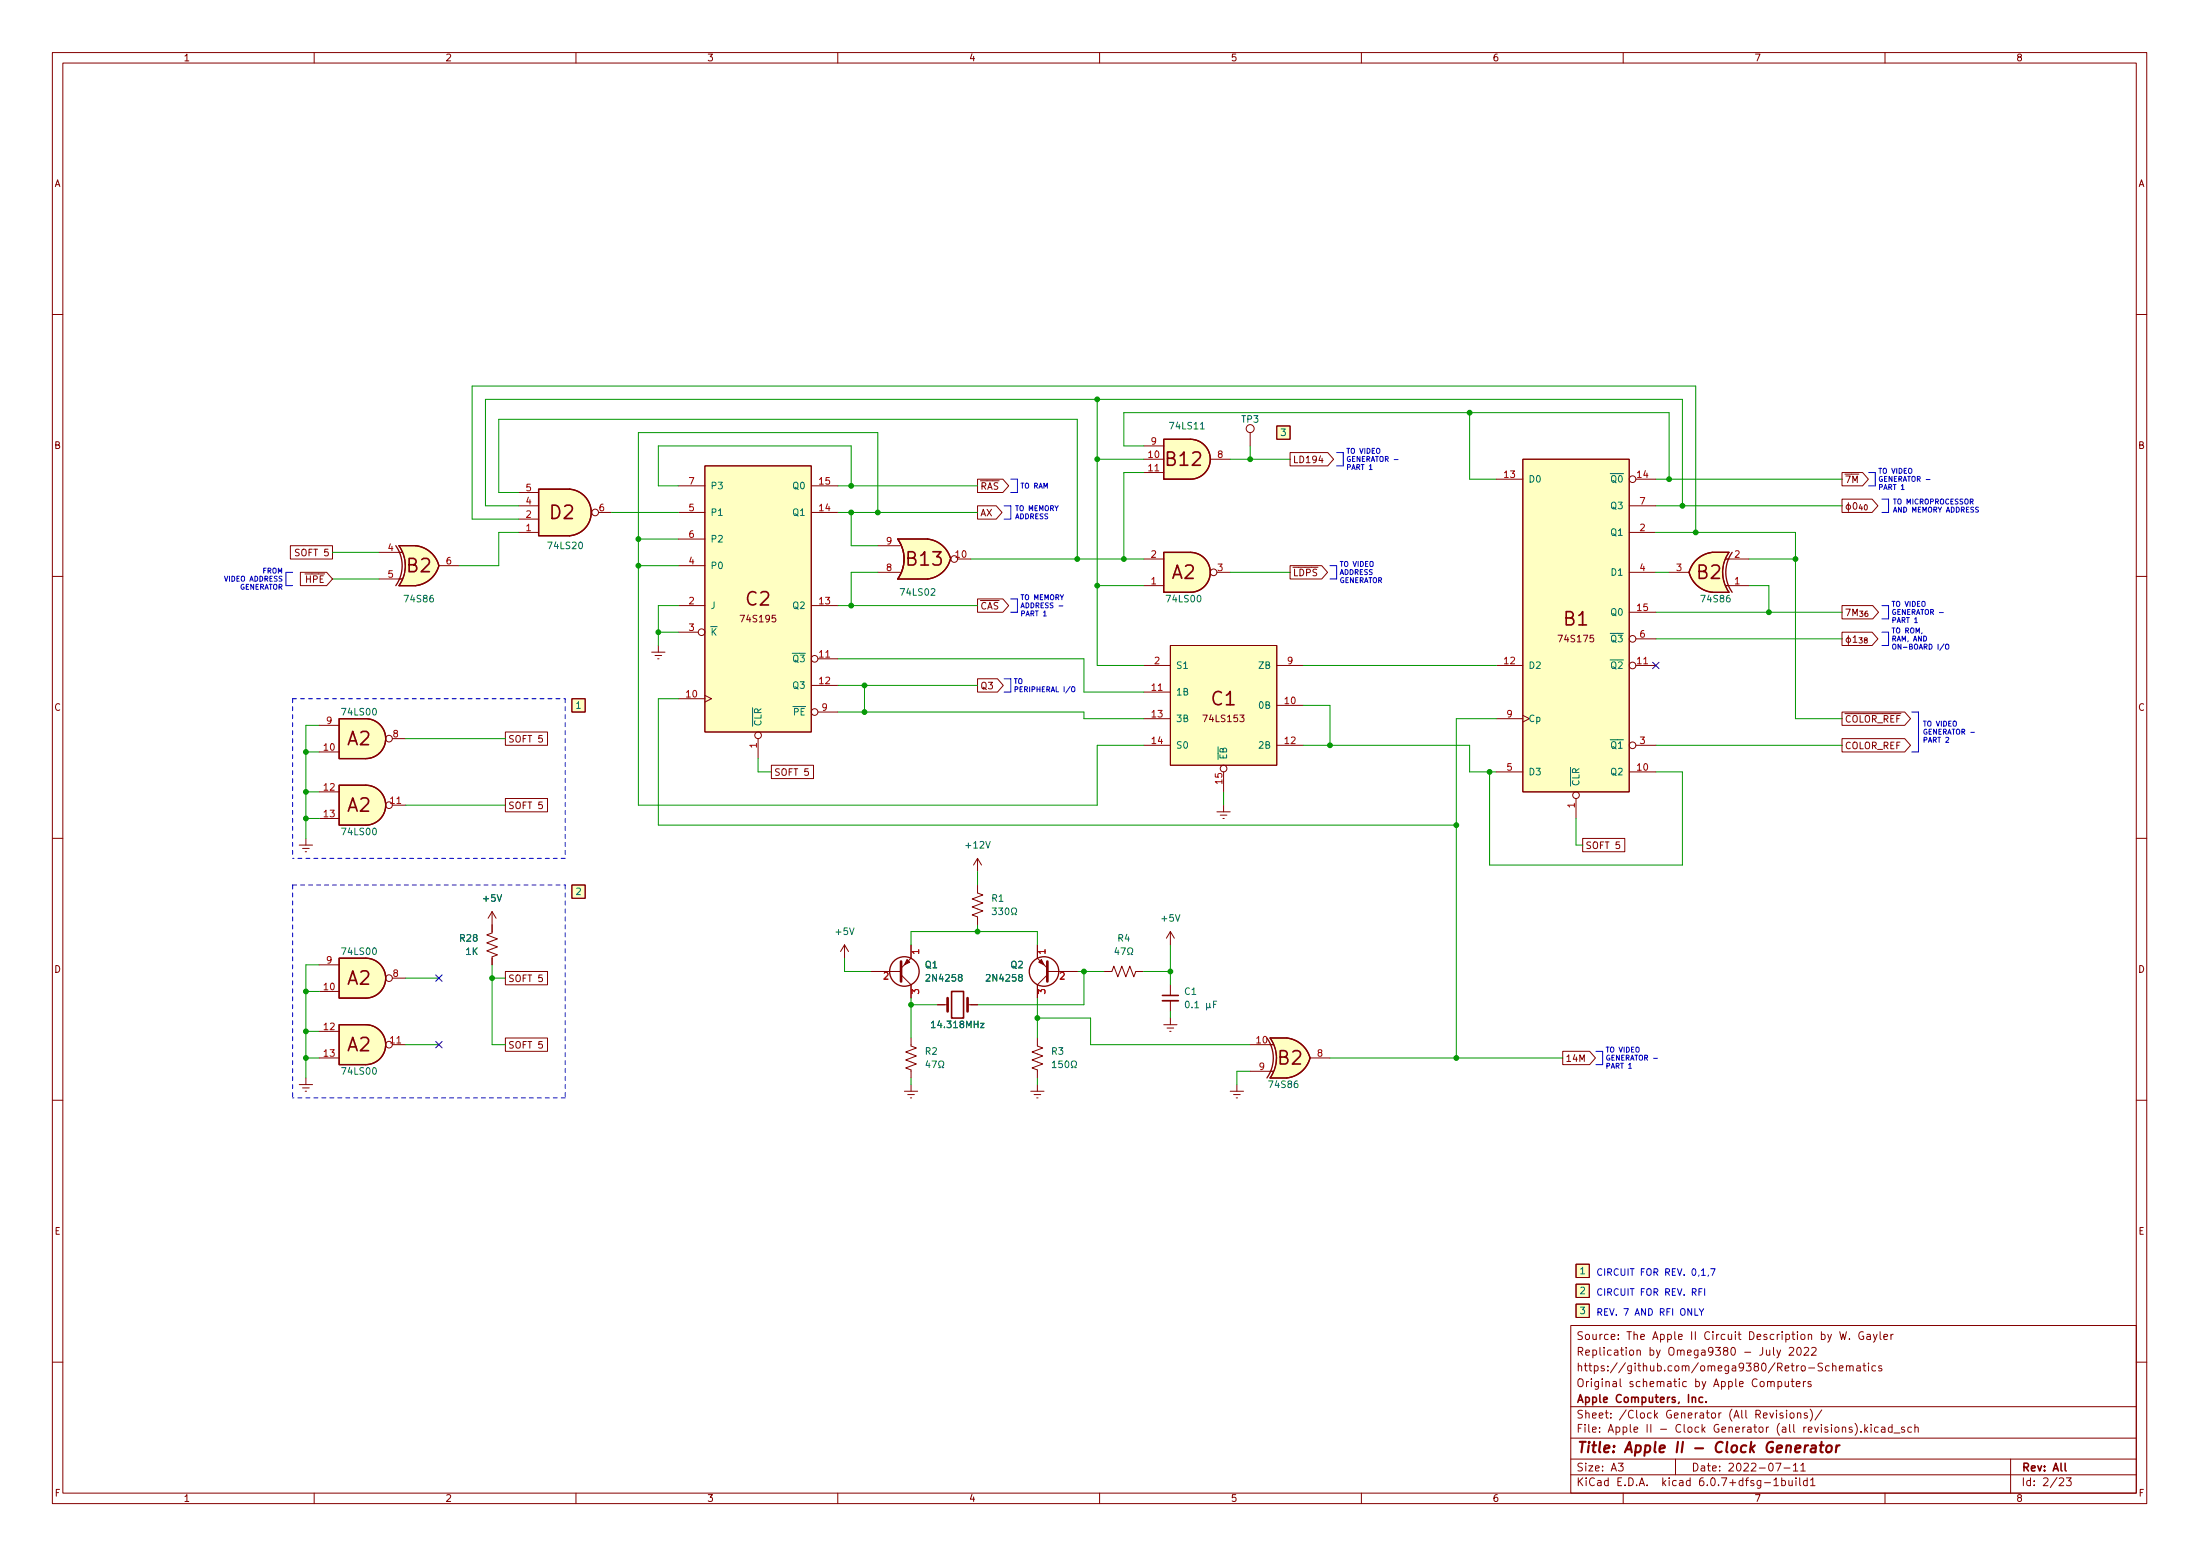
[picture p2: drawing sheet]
<svg xmlns="http://www.w3.org/2000/svg" width="420mm" height="297mm" viewBox="0 0 420 297" stroke-linecap="round" stroke-linejoin="round" font-family="sans-serif">
<g fill="none" stroke="#840000" stroke-width=".19">
<path d="M10 10h400v277h-400zM12 12h396v273h-396zM60 10v2M110 10v2M160 10v2M210 10v2M260 10v2M310 10v2M360 10v2M10 60h2M408 60h2M99.1 96.6h3.8"/>
<path d="M99.1 99.1h3.8M99.1 94h3.8M114.3 97.8h2.5M129.5 97.8h5.1M129.5 92.7h5.1M134.6 88.9h20.3v50.8h-20.3zM154.9 97.8h5.1M154.9 92.7h5.1M186.7 91.5h4.8l1.1 1.2-1.1 1.3h-4.8zM186.7 96.6h3.6l1.1 1.2-1.1 1.3h-3.6zM218.4 87.7h3.8M218.4 90.2h3.8"/>
<path d="M218.4 85.1h3.8M231.1 87.7h3.8M238.8 82.6v2.5M243.8 81.3h2.6v2.6h-2.6zM246.4 86.4h7.2l1.1 1.3-1.1 1.2h-7.2zM252.2 87l-.3 .9h.8M285.7 91.5h5.1M290.8 87.7h20.3v63.5h-20.3zM311.1 96.6h5.1M312.4 91.5h3.8M351.8 95.3h5.7l1.1 1.3-1.1 1.2h-5.7zM351.8 90.2h3.9l1.1 1.3-1.1 1.2h-3.9z"/>
<path d="M353 96v1.6M354 96.1l.2-.1a.68 .68 0 0 1 .5 .6 .68 .68 0 0 1-.5 .6l-.3-.5zM355.3 96.3l-.2 .7h.6M355.6 96.7v.7M356.2 96.4l.1-.1a.54 .54 0 0 1 .3 .6 .54 .54 0 0 1-.3 .5 .68 .68 0 0 1-.1-1zM10 110h2M55.5 104.2h8v2.5h-8zM57.4 109.3h5l1.1 1.2-1.1 1.3h-5zM72.4 110.5h4.4M72.4 105.4h4.4M79.4 104.2h-3.2a6.6 6.6 0 0 1 0 7.6h3.2M83.8 108h3.8"/>
<path d="M99.1 101.6h3.8M129.5 115.6h5.1M129.5 108h5.1M129.5 102.9h5.1M154.9 115.6h5.1M167.6 109.3h4.4M167.6 104.2h4.4M177.2 102.9h-5.8a6.7 6.7 0 0 1 0 7.6h5.8M182.9 106.7h2.5M186.7 114.3h4.8l1.1 1.3-1.1 1.3h-4.8zM218.4 111.8h3.8M218.4 106.7h3.8"/>
<path d="M232.4 109.3h2.5M246.4 108h6l1.1 1.3-1.1 1.2h-6zM311.1 109.3h5.1M311.1 116.9h5.1M311.1 101.6h5.1M318.8 109.3h3.8M327 105.4h3.2a6.7 6.7 0 0 0 0 7.7h-3.2M329.6 111.8h4.4M329.6 106.7h4.4M351.8 115.6h5.9l1.1 1.3-1.1 1.2h-5.9zM352.5 116.3h.9l-.6 1.2M353.9 117.5v-1.2l.4 .9 .4-.9v1.2"/>
<path d="M355.1 116.7h.7l-.4 .4h.3v.5l-.1 .1-.5-.1M356.6 116.7h-.2l-.2 .2v.6l.2 .2 .3-.1-.1-.5h-.2l-.2 .1M408 110h2M61 138.5h3.8M96.5 139.7h8.1v2.6h-8.1zM109.2 133.4h2.6v2.5h-2.6zM124.5 124.5h2.5M125.1 125.1h1.3M125.6 125.8h.3M125.7 123.2v1.3M129.5 133.4h5.1M129.5 120.7h3.8"/>
<path d="M134.6 132.8l1.3 .6-1.3 .6M154.9 130.8h5.1M156.2 125.8h3.8M156.2 135.9h3.8M186.7 129.6h3.8l1.1 1.2-1.1 1.3h-3.8zM218.4 127h5.1M218.4 137.2h5.1M218.4 132.1h5.1M223.5 123.2h20.3v22.9h-20.3zM243.8 127h5.1M243.8 134.7h5.1M285.7 127h5.1"/>
<path d="M285.7 137.2h5.1M290.8 136.6l1.3 .6-1.3 .6M312.4 127h3.8M312.4 122h3.8M351.8 120.7h5.7l1.1 1.3-1.1 1.2h-5.7zM351.8 135.9h12l1.1 1.3-1.1 1.3h-12zM353 121.4v1.6M353.9 121.7l.4-.3v1.2M353.9 122.6h.7M355 121.7h.7l-.4 .4 .3 .1v.5l-.1 .1-.5-.1M356.2 122.2l-.2-.2 .1-.2h.4l.1 .3-.6 .3 .2 .4 .4-.2-.2-.4M61 151.2h3.8"/>
<path d="M61 156.2h3.8M61 143.5h3.8M74.9 153.7h2.6M74.9 141h2.6M96.5 152.4h8.1v2.6h-8.1zM144.8 141v3.8M147.3 146.1h8.1v2.5h-8.1zM218.4 142.3h5.1M232.4 155h2.5M233 155.6h1.3M233.6 156.2h.2M233.7 147.4v3.8"/>
<path d="M233.7 153.7v1.3M243.8 142.3h5.1M285.7 147.4h5.1M301 152.4v3.8M311.1 147.4h5.1M312.4 142.3h3.8M351.8 141h12l1.1 1.3-1.1 1.2h-12zM10 160h2M57.1 161.3h2.6M57.8 162h1.3M58.3 162.6h.2M58.4 160.1v1.2"/>
<path d="M94 174v4.1l-1 .4 2 .7-2 .8 2 .8-2 .7 2 .8-1 .4v1.5M94 174l-.8 1.3M94 174l.7 1.3M109.2 168.9h2.6v2.6h-2.6zM186.7 168.9v1.6l1 .4-2 .7 2 .8-2 .7 2 .8-2 .8 1 .3v1.6M186.7 163.9v2.5M186.7 163.9l-.8 1.2M186.7 163.9l.8 1.2M223.5 177.8l-.7 1.3M223.5 177.8v2.6M223.5 177.8l.8 1.3M302.3 160.1h8v2.5h-8z"/>
<path d="M408 160h2M61 189.3h3.8M61 184.2h3.8M61 196.9h3.8M74.9 199.4h2.6M74.9 186.7h2.6M96.5 185.5h8.1v2.5h-8.1zM96.5 198.2h8.1v2.5h-8.1zM161.3 180.4l-.8 1.2M161.3 180.4v2.5M161.3 180.4l.8 1.2M166.4 185.5h5.7"/>
<path d="M172.1 186.1l1.9 1.9v2.5M174 198.2v1.5l1 .4-2 .7 2 .8-2 .7 2 .8-2 .8 1 .4v1.5M174 180.4v2.5l-1.9 1.9M179.1 191.8h1.9M184.8 191.8h1.9M198.1 180.4v2.5l1.9 1.9M198.1 198.2v1.5l1 .4-2 .7 2 .8-2 .7 2 .8-2 .8 1 .4v1.5M200 186.1l-1.9 1.9v2.5M200 185.5h5.7M210.8 185.5h1.5l.4-1.1 .8 2.1 .7-2.1 .8 2.1 .8-2.1 .7 2.1 .4-1h1.5M222.2 195.6h2.6M222.9 196.3h1.3"/>
<path d="M223.4 196.9h.2M223.5 188v2M223.5 191v2.1M223.5 194.3v1.3M238.8 199.4h4.4M245.7 198.2h-3.1a6.7 6.7 0 0 1 0 7.6h3.1M10 210h2M57.1 207h2.6M57.8 207.7h1.3M58.3 208.3h.2M58.4 205.8v1.2M61 202h3.8"/>
<path d="M172.7 208.3h2.6M173.4 209h1.2M173.9 209.6h.2M174 207v1.3M196.8 208.3h2.6M197.5 209h1.3M198 209.6h.2M198.1 207v1.3M234.9 208.3h2.6M235.6 209h1.3M236.1 209.6h.2M236.2 207v1.3"/>
<path d="M238.8 204.5h4.4M250.2 202h3.8M298.4 200.7h5.2l1.1 1.3-1.1 1.2h-5.2zM408 210h2M300 253h108v32h-108zM301 245.1h2.5v2.6h-2.5zM301 241.3h2.5v2.6h-2.5zM301 249h2.5v2.5h-2.5zM337.4 257.7v.9l.4 .1 .2-.1M338 257.7v1M338.7 257.2v1.3l.2 .2M339.4 257.7l.3 1"/>
<path d="M340.1 257.7l-.5 1.4-.2 .1M341.7 257.4l.6-.2 .2 .2 .1 .2-1 1.1h1M343.3 257.4l.2-.2a.8 .8 0 0 1 .5 .8 .8 .8 0 0 1-.5 .7l-.2-.1-.2-.5zM344.6 257.4l.5-.2 .3 .2v.2l-.9 1.1h.9M346 257.4l.6-.2 .2 .2v.2l-.9 1.1h.9M351.4 254.2l.3 1.5 .3-1.1 .3 1.1 .3-1.5M353.2 255.6v.1M355.9 254.3a.7 .7 0 0 0-.9 .7 .7 .7 0 0 0 .9 .6v-.5h-.3M356.6 254.8h.5l.1 .9M357.2 255.1h-.5a.29 .29 0 0 0-.2 .3 .29 .29 0 0 0 .2 .3l.5-.1M357.8 254.7l.3 1M358.5 254.7l-.5 1.4-.2 .1"/>
<path d="M359.1 254.2v1.3l.2 .2M359.8 255.2l.7-.1-.1-.3-.4-.1-.2 .2 .1 .7h.5M361.1 254.7v1M361.6 254.7l-.3 .1-.2 .2M10 260h2M300 278.5h108M300 274.5h108M300 268.5h108M309.1 279.3h.9l-.5 .6 .4 .1v.7l-.2 .1-.6-.1M320 278.5v3M338 269.7l.4 1 .3-1M338.2 263.9l.2-.2 .4 .1 .1 .9"/>
<path d="M339.1 279.3h1l-.6 1.5M339.3 269.2v.2M339.3 269.7v1M339.6 263.8l.4-.1 .3 .3-.2 .6h-.5M339.6 263.7v1.5M340.5 269.8l-.4-.1-.2 .2 .1 .2 .5 .2v.3h-.6M340.9 263.7l.1 .9 .4 .1 .2-.1M341.2 269.2v.2M341.2 269.7v1M341.6 263.7v1M342 269.8l.4-.1 .2 .3v.4l-.2 .3-.4-.1-.1-.2zM342.1 263.7h.5"/>
<path d="M342.3 263.2v1.3l.3 .2M342.5 279.7l.4-.4v1.5M343.1 264.2l.7-.1-.1-.3-.4-.1-.2 .2v.7h.6M343.3 269.9l.2-.2 .3 .1 .1 .9M343.3 269.7v1M343.9 279.7l.5-.4v1.5M344.4 263.7v1M344.9 263.7l-.3 .1-.2 .2M345.1 269.8l-.3-.1-.2 .2v.2l.5 .2v.3h-.5M345.7 269a1.73 1.73 0 0 1 0 2.3M345.9 263.8l-.4-.1-.2 .2 .1 .2 .5 .2v.3h-.6M347.9 269.1l-1.3 2"/>
<path d="M348.1 260.3l-.6-.1-.2 .2v.4l.6 .3 .2 .3-.3 .3-.6-.1M349.4 260.8l-.5-.1-.3 .3 .2 .6h.6M350 260.9l.2-.2 .4 .1v.9M350 260.2v1.5M351.3 261.2l.7-.1-.1-.3-.4-.1-.2 .2 .1 .7h.5M352.6 260.9l.3-.2 .3 .1 .1 .9M352.6 260.7v1M353.3 260.9l.2-.2 .3 .1 .1 .9M353.7 272.5l-.3-.1-.3 .2 .1 .2 .5 .2v.3h-.6M354.3 271.7a1.72 1.72 0 0 1 0 2.3M354.6 260.8h.6l.1 .9M355.3 261.1h-.5a.29 .29 0 0 0-.2 .3 .29 .29 0 0 0 .2 .3l.5-.1"/>
<path d="M355.4 273.3v.1M355.8 260.7h.6M356 260.2v1.3l.4 .2M356.1 271.9v1.5M356.3 272.8l.4 .6M356.7 272.4l-.6 .6M356.8 260.2v.2M356.8 260.7v1M357.4 271.9v.2M357.4 272.4v1M358.2 260.8l-.4-.1-.3 .3 .1 .6h.6M358.7 272.5l-.4-.1-.3 .3 .1 .6h.6"/>
<path d="M359.4 272.5h.5l.1 .9M359.4 260.8l-.4-.1-.2 .2 .1 .2 .5 .2v.3h-.6M360 272.8h-.5a.29 .29 0 0 0-.2 .3 .29 .29 0 0 0 .2 .3l.5-.1M361.4 272.5l-.5-.1-.3 .3 .2 .6h.6M361.4 271.9v1.5M361.7 273.6h1.2M363.7 272.5l-.3-.1-.3 .2 .1 .2 .5 .2v.3h-.6M365.1 272.5l-.5-.1-.2 .3 .1 .6h.6M365.7 272.6l.2-.2 .4 .1 .1 .9M365.7 271.9v1.5M384 278.5v6.5M408 260h2"/>
<path d="M60 285v2M110 285v2M160 285v2M210 285v2M260 285v2M300 281.5h108M310 285v2M337 283h1.1M338.8 282.5l.4-.4v1.5M338.8 283.6h.8M340.3 282.7l.4-.1 .3 .3-.1 .6h-.6M340.3 282.1v1.5"/>
<path d="M340.7 280.2h1.2M341.6 282.6l.1 .9 .4 .1 .2-.1M342.3 282.6v1M342.5 280.8h.9M343 282.1v.2M343 282.6v1M343.7 282.1v1.3l.2 .2M343.9 280.8h.9M345.1 282.7l-.4-.1-.3 .3 .2 .6h.5M345.1 282.1v1.5M345.8 282.5l.4-.4v1.5M345.8 283.6h.8"/>
<path d="M360 285v2M393.3 282.3l.5-.2 .3 .2v.2l-.9 1.1h.9M394.6 282.1h1l-.5 .6 .4 .1v.7l-.2 .1-.7-.1"/>
<circle cx="113.7" cy="97.8" r=".63"/>
<circle cx="238.8" cy="81.8" r=".76"/>
<circle cx="311.8" cy="91.5" r=".63"/>
<circle cx="353" cy="96.8" r=".44"/>
<circle cx="182.2" cy="106.7" r=".63"/>
<circle cx="231.8" cy="109.3" r=".63"/>
<circle cx="134" cy="120.7" r=".63"/>
<circle cx="155.6" cy="125.8" r=".63"/>
<circle cx="155.6" cy="135.9" r=".63"/>
<circle cx="311.8" cy="122" r=".63"/>
<circle cx="311.8" cy="127" r=".63"/>
<circle cx="353" cy="122.2" r=".44"/>
<circle cx="74.3" cy="153.7" r=".63"/>
<circle cx="74.3" cy="141" r=".63"/>
<circle cx="144.8" cy="140.4" r=".63"/>
<circle cx="233.7" cy="146.7" r=".63"/>
<circle cx="301" cy="151.8" r=".63"/>
<circle cx="311.8" cy="142.3" r=".63"/>
<circle cx="74.3" cy="199.4" r=".63"/>
<circle cx="74.3" cy="186.7" r=".63"/>
</g>
<path d="M181.7 189.3h2.3v5h-2.3zM222 190h3M323.2 266.9l.2-.2 .4 .1v.9M325.2 266.8l-.4-.1-.3 .3 .1 .6h.6M325.8 267.6v.1M394.4 279.3v1.3l.2 .2" fill="none" stroke="#840000" stroke-width=".3"/>
<path d="M344.8 275.9l-.2 1.3M345.3 275.9l-.4 .1-.2 .3M346 276h.7v1.2M346.8 276.4l-.7 .1a.4 .4 0 0 0-.3 .3 .4 .4 0 0 0 .2 .4l.7-.1M347.5 275.9h.8M347.9 275.2l-.2 1.8v.1l.4 .1M348.9 276.1a.52 .52 0 0 1 .6-.2 .52 .52 0 0 1 .4 .4l-.1 .6a.55 .55 0 0 1-.5 .4 .55 .55 0 0 1-.6-.4zM350.8 275.9l-.2 1.3M351.3 275.9l-.4 .1-.2 .3" fill="none" stroke="#840000" stroke-width=".4"/>
<g fill="#ffffc2" stroke="#ffffc2" stroke-width=".19">
<path d="M222.2 105.4h5.1v7.7h-5.1z"/>
<path d="M227.3 105.4a3.8 3.8 0 0 1 3.8 3.9 3.8 3.8 0 0 1-3.8 3.8z"/>
<path d="M245.8 198.2a5.2 5.2 0 0 1 4.4 3.8l-5 1.3z"/>
<path d="M242.6 198.2h3.1z"/>
<path d="M242.6 205.8h3.1z"/>
<path d="M242.6 198.2h3.1v7.6h-3.1a6.6 6.6 0 0 0 0-7.6z"/>
<path d="M245.2 200.7l5 1.3a5.1 5.1 0 0 1-4.4 3.8z"/>
<path d="M64.8 149.9h5v7.6h-5z"/>
<path d="M69.9 149.9a3.8 3.8 0 0 1 3.8 3.8 3.8 3.8 0 0 1-3.8 3.8z"/>
<path d="M290.8 87.7h20.3v63.5h-20.3z"/>
<path d="M323.8 107a5.2 5.2 0 0 1 3.2-1.6l.6 5.2-5-1.3 .4-1.2z"/>
<path d="M327 105.4h3.2z"/>
<path d="M327 113.1h3.2z"/>
<path d="M327 105.4h3.2a6.7 6.7 0 0 0 0 7.7h-3.2z"/>
<path d="M322.6 109.3l5-1.3-.6 5.1a5.1 5.1 0 0 1-4.4-3.8z"/>
<path d="M102.9 93.4h5.9v8.9h-5.9z"/>
<path d="M108.8 93.4a4.5 4.5 0 0 1 4.1 4.4 4.5 4.5 0 0 1-4.1 4.5l-.3-4.5z"/>
<path d="M109.2 133.4h2.6v2.5h-2.6z"/>
<path d="M222.2 83.9h5.1v7.6h-5.1z"/>
<path d="M227.3 83.9a3.8 3.8 0 0 1 3.8 3.8 3.8 3.8 0 0 1-3.8 3.8z"/>
<path d="M243.8 81.3h2.6v2.6h-2.6z"/>
<path d="M301 245.1h2.5v2.6h-2.5z"/>
<path d="M64.8 182.9h5v7.6h-5z"/>
<path d="M69.9 182.9a3.8 3.8 0 0 1 3.8 3.8 3.8 3.8 0 0 1-3.8 3.8z"/>
<path d="M64.8 195.6h5v7.6h-5z"/>
<path d="M69.9 195.6a3.8 3.8 0 0 1 3.8 3.8 3.8 3.8 0 0 1-3.8 3.8z"/>
<path d="M301 241.3h2.5v2.6h-2.5z"/>
<path d="M301 249h2.5v2.5h-2.5z"/>
<path d="M171.4 102.9h5.8z"/>
<path d="M171.4 110.5h5.8z"/>
<path d="M171.4 102.9h5.8v7.6h-5.8a6.6 6.6 0 0 0 0-7.6z"/>
<path d="M177.2 102.9a5.1 5.1 0 0 1 4.3 3.7l-4.9 1.4z"/>
<path d="M176.6 105.5l4.9 1.2a5.1 5.1 0 0 1-4.3 3.8z"/>
<path d="M109.2 168.9h2.6v2.6h-2.6z"/>
<path d="M223.5 123.2h20.3v22.9h-20.3z"/>
<path d="M134.6 88.9h20.3v50.8h-20.3z"/>
<path d="M78.8 106.6l5 1.4a5.2 5.2 0 0 1-4.4 3.8z"/>
<path d="M76.2 111.8h3.2z"/>
<path d="M76.2 104.2h3.2z"/>
<path d="M76.2 104.2h3.2v7.6h-3.2a6.7 6.7 0 0 0 0-7.6z"/>
<path d="M79.4 104.2a5.1 5.1 0 0 1 4.4 3.8l-5 1.3z"/>
<path d="M64.8 137.2h5v7.6h-5z"/>
<path d="M69.9 137.2a3.8 3.8 0 0 1 3.8 3.8 3.8 3.8 0 0 1-3.8 3.8z"/>
</g>
<g fill="none" stroke="#840000" stroke-width=".25">
<path d="M108.8 93.4a4.5 4.5 0 0 1 4.1 4.4 4.5 4.5 0 0 1-4.1 4.5M108.8 93.4h-5.9v8.9h5.9M222.2 83.9h5.1a3.8 3.8 0 0 1 3.8 3.8 3.8 3.8 0 0 1-3.8 3.8h-5.1zM75.6 104.2a6.6 6.6 0 0 1 0 7.6M76.2 111.8h3.2M79.4 104.2h-3.2a6.6 6.6 0 0 1 0 7.6M79.4 104.2a5.1 5.1 0 0 1 4.4 3.8 5.2 5.2 0 0 1-4.4 3.8M181.5 106.6a5.1 5.1 0 0 0-4.3-3.7h-5.8a6.6 6.6 0 0 1 .1 7.6h5.7a5.1 5.1 0 0 0 4.3-3.8M222.2 105.4h5.1a3.8 3.8 0 0 1 3.8 3.9 3.8 3.8 0 0 1-3.8 3.8h-5.1zM323.8 107a5.2 5.2 0 0 1 3.2-1.6l3.2 .1a6.6 6.6 0 0 0 0 7.6h-3.2a5.1 5.1 0 0 1-4.4-3.8l.4-1.2zM330.8 105.4a6.6 6.6 0 0 0 0 7.7M64.8 137.2h5a3.8 3.8 0 0 1 3.9 3.8 3.8 3.8 0 0 1-3.9 3.8h-5z"/>
<path d="M64.8 149.9h5a3.8 3.8 0 0 1 3.9 3.8 3.8 3.8 0 0 1-3.9 3.8h-5zM64.8 182.9h5a3.8 3.8 0 0 1 3.9 3.8 3.8 3.8 0 0 1-3.9 3.8h-5zM64.8 195.6h5a3.8 3.8 0 0 1 3.9 3.8 3.8 3.8 0 0 1-3.9 3.8h-5zM242 198.2a6.6 6.6 0 0 1 0 7.6M245.7 198.2h-3.1a6.6 6.6 0 0 1 0 7.6h3.1M245.8 198.2a5.2 5.2 0 0 1 4.4 3.8 5.1 5.1 0 0 1-4.4 3.8"/>
<circle cx="172.7" cy="185.5" r="2.82"/>
<circle cx="199.4" cy="185.5" r="2.82"/>
</g>
<g fill="none" stroke="#006464" stroke-width=".19">
<path d="M229.3 81.9h.7M189.5 173.3h.8l-.4 .5 .3 .1v.6l-.2 .1-.5-.1M190.7 173.3h.8l-.4 .5 .3 .1v.6l-.2 .1-.5-.1M192.1 173.5l.2-.2a.68 .68 0 0 1 .4 .7 .68 .68 0 0 1-.4 .6l-.3-.5zM193.2 174.6h.3v-.2a.54 .54 0 0 1-.3-.8 .54 .54 0 0 1 .8-.2l.1 .6-.3 .4v.2h.3M177.9 195.3l.4-.4v1.3M177.9 196.2h.7M213.2 180.9l-.3 .9h.8M213.5 181.4v.8M214.1 181h.8l-.5 1.2M215.4 182.2h.3v-.2a.54 .54 0 0 1-.3-.8 .54 .54 0 0 1 .7-.2l.2 .6-.3 .4v.2h.3M226.6 191.2l.1-.1a.68 .68 0 0 1 .4 .7 .68 .68 0 0 1-.4 .6 .84 .84 0 0 1-.1-1.2z"/>
<path d="M227.7 192.3v.1M228.2 191.5l.4-.4v1.3M228.2 192.4h.7M230.4 191.5v1.3M231 192.2l.2 .2M231 191.5v.8l-.4 .1-.2-.2M231.8 191.7h.4M232.4 191.1h-.6v1.3M177.2 202.5l-.3 .9h.7M177.5 203v.8M178 202.5h.8l-.5 1.3M179.3 203.8h.3v-.2a.54 .54 0 0 1-.3-.8 .54 .54 0 0 1 .8-.2l.1 .6-.3 .4v.2h.3"/>
<path d="M201 202.9l.3-.4v1.3M201 203.8h.7M202.9 202.5h-.6l-.1 .6 .2-.1 .4 .1 .1 .2v.4l-.2 .1-.5-.1M203.6 202.6l.1-.1a.68 .68 0 0 1 .4 .7 .68 .68 0 0 1-.4 .6 .84 .84 0 0 1-.1-1.2zM204.6 203.8h.3v-.2a.54 .54 0 0 1-.3-.8 .54 .54 0 0 1 .8-.2l.2 .6-.3 .4v.2h.3"/>
</g>
<path d="M172.1 183.6v3.8M181 190.5v2.6M184.8 190.5v2.6M200 183.6v3.8" fill="none" stroke="#840000" stroke-width=".51"/>
<g fill="#840000" stroke="#840000" stroke-width=".19">
<path d="M173.2 183.2l.5 .5-1 .5z"/>
<path d="M198.4 183.7l.5-.5 .5 1z"/>
</g>
<path d="M222 191h3" fill="none" stroke="#840000" stroke-width=".33"/>
<g fill="none" stroke="#0000c2" stroke-width=".19">
<path d="M191.8 96.6h1.2v2.5h-1.2M193 91.5h1.3v2.5h-1.3M255.3 86.4h1.2v2.5h-1.2M261.5 89.6h.6M266.3 87.7h.7M356.9 90.2h1.2v2.5h-1.2M359.4 95.3h1.3v2.5h-1.3M363.1 93.5h.6M367.9 91.5h.7M55.9 109.3h-1.3v2.5h1.3M193 114.3h1.3v2.6h-1.3M199.3 117.6h.5"/>
<path d="M202.3 115.7h.7M254 108h1.3v2.5h-1.3M359.4 115.6h1.3v2.5h-1.3M365.7 118.9h.5M370.4 116.9h.7M191.8 129.6h1.2v2.5h-1.2M204.7 131.2l.2-.1 .3 .1 .1 .5-.2 .3-.2 .1-.2-.2zM359.4 120.7h1.3v2.5h-1.3M365.1 135.9h1.3v7.6h-1.3M371.3 122.9l-.8 1.3M371.6 123.1l.2-.1 .3 .1 .1 .5-.1 .3h-.3l-.2-.1zM376.4 139.8h.7"/>
<path d="M304.8 200.7h1.3v2.5h-1.3M311 203.9h.6M315.8 202h.7M323.7 249.8v1.3h.6M324.5 246.6h.4M324.5 249.8l.5 .7 .4-.7M325 250.5v.6M325.1 246h-.6v1.3M325.6 246v1.3M326.3 243.4l-.1 .2M326.7 242.2h.9l-.6 1.3"/>
</g>
<path d="M55.9 133.4v30.5M55.9 133.4h52M107.9 133.4v30.5M55.9 168.9h52M55.9 168.9v40.7M107.9 163.9h-52M107.9 168.9v40.7M107.9 209.6h-52" fill="none" stroke="#0000c2" stroke-width=".19" stroke-dasharray=".8 .8"/>
<g fill="none" stroke="#009600" stroke-width=".19">
<path d="M209.5 76.2v50.8h8.9M280.7 78.8v12.7h5M99.1 96.6h-6.4v-20.4h228.6v20.4M99.1 99.1h-8.9v-25.4h233.6v27.9M99.1 94h-3.9v-14h110.5v26.7M116.8 97.8h12.7M129.5 92.7h-3.8v-7.6h36.9v7.6M160 92.7h26.7M160 97.8h26.7M162.6 97.8v6.4h5M167.6 97.8v-15.2h-45.7v71.1h87.6v-11.4h8.9M209.5 87.7h8.9"/>
<path d="M218.4 85.1h-3.8v-6.3h104.2v12.7M218.4 90.2h-3.8v16.5M234.9 87.7h11.5M238.8 85.1v2.6M316.2 96.6h35.6M316.2 91.5h35.6M63.5 105.4h8.9M63.5 110.5h8.9M99.1 101.6h-3.9v6.4h-7.6M121.9 108h7.6M121.9 102.9h7.6M129.5 115.6h-3.8v7.6"/>
<path d="M160 115.6h26.7M167.6 109.3h-5v6.3M185.4 106.7h33M209.5 111.8h8.9M234.9 109.3h11.5M316.2 109.3h2.6M316.2 101.6h26.7v35.6h8.9M316.2 116.9h35.6M334 106.7h8.9M334 111.8h3.8v5.1M61 138.5h-2.6v21.6M125.7 120.7h3.8"/>
<path d="M129.5 133.4h-3.8v24.1h152.4M160 135.9h47v1.3h11.4M160 130.8h26.7M160 125.8h47v6.3h11.4M165.1 130.8v5.1M248.9 127h36.8M248.9 134.7h5.1v7.6M285.7 137.2h-7.6v64.8M316.2 122h35.6M58.4 143.5h2.6M58.4 156.2h2.6M58.4 151.2h2.6"/>
<path d="M77.5 153.7h19M77.5 141h19M144.8 144.8v2.6h2.5M233.7 151.2v2.5M248.9 142.3h31.8v5.1h5M284.5 147.4v17.7h36.8v-17.7h-5.1M301 156.2v5.1h1.3M316.2 142.3h35.6M186.7 166.4v2.5M186.7 176.6v1.2M58.4 196.9h2.6M58.4 189.3h2.6"/>
<path d="M61 184.2h-2.6v21.6M77.5 199.4h6.3M77.5 186.7h6.3M94 184.2v15.2h2.5M94 186.7h2.5M161.3 182.9v2.6h5.1M174 180.4v-2.6h24.1v2.6M174 190.5v7.7M174 191.8h5.1M198.1 194.3h10.2v5.1h30.5M198.1 190.5v7.7M205.7 185.5h5.1"/>
<path d="M207 185.5v6.3h-20.3M218.4 185.5h5.1M223.5 180.4v7.6M223.5 193.1v1.2M58.4 202h2.6M174 205.8v1.2M198.1 205.8v1.2M238.8 204.5h-2.6v2.5M254 202h44.4"/>
</g>
<path d="M315.6 126.4l1.2 1.2M316.8 126.4l-1.2 1.2M83.2 198.8l1.2 1.2M83.2 186.1l1.2 1.2M84.4 198.8l-1.2 1.2M84.4 186.1l-1.2 1.2" fill="none" stroke="#000084" stroke-width=".19"/>
<g fill="#009600" stroke="#009600" stroke-width=".19">
<circle cx="165.1" cy="130.8" r=".46"/>
<circle cx="186.7" cy="177.8" r=".46"/>
<circle cx="174" cy="191.8" r=".46"/>
<circle cx="58.4" cy="156.2" r=".46"/>
<circle cx="58.4" cy="189.3" r=".46"/>
<circle cx="58.4" cy="151.2" r=".46"/>
<circle cx="94" cy="186.7" r=".46"/>
<circle cx="58.4" cy="202" r=".46"/>
<circle cx="58.4" cy="196.9" r=".46"/>
<circle cx="121.9" cy="102.9" r=".46"/>
<circle cx="58.4" cy="143.5" r=".46"/>
<circle cx="167.6" cy="97.8" r=".46"/>
<circle cx="162.6" cy="97.8" r=".46"/>
<circle cx="162.6" cy="115.6" r=".46"/>
<circle cx="165.1" cy="135.9" r=".46"/>
<circle cx="121.9" cy="108" r=".46"/>
<circle cx="162.6" cy="92.7" r=".46"/>
<circle cx="125.7" cy="120.7" r=".46"/>
<circle cx="207" cy="185.5" r=".46"/>
<circle cx="198.1" cy="194.3" r=".46"/>
<circle cx="209.5" cy="111.8" r=".46"/>
<circle cx="214.6" cy="106.7" r=".46"/>
<circle cx="209.5" cy="87.7" r=".46"/>
<circle cx="205.7" cy="106.7" r=".46"/>
<circle cx="209.5" cy="76.2" r=".46"/>
<circle cx="278.1" cy="202" r=".46"/>
<circle cx="238.8" cy="87.7" r=".46"/>
<circle cx="223.5" cy="185.5" r=".46"/>
<circle cx="254" cy="142.3" r=".46"/>
<circle cx="278.1" cy="157.5" r=".46"/>
<circle cx="284.5" cy="147.4" r=".46"/>
<circle cx="280.7" cy="78.8" r=".46"/>
<circle cx="318.8" cy="91.5" r=".46"/>
<circle cx="321.3" cy="96.6" r=".46"/>
<circle cx="323.8" cy="101.6" r=".46"/>
<circle cx="342.9" cy="106.7" r=".46"/>
<circle cx="337.8" cy="116.9" r=".46"/>
</g>
<g font-size="3.5" fill="#840000">
<text x="222.8" y="88.9">B12</text>
<text x="105.1" y="99.1">D2</text>
<text x="173.3" y="108">B13</text>
<text x="77.7" y="109.3">B2</text>
<text x="223.8" y="110.5">A2</text>
<text x="324.1" y="110.5">B2</text>
<text x="142.5" y="115.6">C2</text>
<text x="298.7" y="119.4">B1</text>
<text x="231.4" y="134.7">C1</text>
<text x="66.3" y="142.3">A2</text>
<text x="66.3" y="155">A2</text>
<text x="66.3" y="188">A2</text>
<text x="66.3" y="200.7">A2</text>
<text x="244.1" y="203.2">B2</text>
</g>
<text font-size="2.8" fill="#840000" x="301" y="277.3">Title: Apple II - Clock Generator</text>
<g font-size="2.1" fill="#840000">
<text x="301" y="255.8">Source: The Apple II Circuit Description by W. Gayler</text>
<text x="301" y="261.8">https://github.com/omega9380/Retro-Schematics</text>
<text x="301" y="258.8">Replication by Omega9380 - July 2022</text>
<text x="301" y="267.8">Apple Computers, Inc.</text>
<text x="301" y="264.8">Original schematic by Apple Computers</text>
<text x="301" y="273.5">File: Apple II - Clock Generator (all revisions).kicad_sch</text>
<text x="301" y="270.8">Sheet: /Clock Generator (All Revisions)/</text>
<text x="301" y="280.9">Size: A3</text>
<text x="323" y="280.9">Date: 2022-07-11</text>
<text x="386" y="280.9">Rev: All</text>
<text x="301" y="283.7">KiCad E.D.A. kicad 6.0.7+dfsg-1build1</text>
<text x="386" y="283.7">Id: 2/23</text>
</g>
<g font-size="1.8" fill="#840000">
<text x="35" y="11.7">1</text>
<text x="85" y="11.7">2</text>
<text x="135" y="11.7">3</text>
<text x="185" y="11.7">4</text>
<text x="235" y="11.7">5</text>
<text x="285" y="11.7">6</text>
<text x="335" y="11.7">7</text>
<text x="385" y="11.7">8</text>
<text x="10.3" y="35.7">A</text>
<text x="408.3" y="35.7">A</text>
<text x="10.3" y="85.7">B</text>
<text x="246.9" y="88.4">LD194</text>
<text x="408.3" y="85.7">B</text>
<text x="187.2" y="93.5">~{RAS}</text>
<text x="352.3" y="92.2">~{7M}</text>
<text x="187.2" y="98.6">AX</text>
<text x="56.8" y="106.2">SOFT 5</text>
<text x="57.1" y="111.3">~{HPE}</text>
<text x="246.9" y="110">~{LDPS}</text>
<text x="141.7" y="118.8">74S195</text>
<text x="187.2" y="116.3">~{CAS}</text>
<text x="297.9" y="122.6">74S175</text>
<text x="187.2" y="131.6">Q3</text>
<text x="10.3" y="135.7">C</text>
<text x="230.1" y="137.8">74LS153</text>
<text x="352.3" y="137.9">~{COLOR_REF}</text>
<text x="408.3" y="135.7">C</text>
<text x="97" y="141.7">SOFT 5</text>
<text x="352.3" y="143">COLOR_REF</text>
<text x="147.8" y="148.1">SOFT 5</text>
<text x="97" y="154.4">SOFT 5</text>
<text x="302.7" y="162.1">SOFT 5</text>
<text x="10.3" y="185.7">D</text>
<text x="408.3" y="185.7">D</text>
<text x="97" y="187.5">SOFT 5</text>
<text x="97" y="200.2">SOFT 5</text>
<text x="298.9" y="202.7">14M</text>
<text x="10.4" y="235.7">E</text>
<text x="408.4" y="235.7">E</text>
<text x="10.4" y="285.7">F</text>
<text x="35" y="286.7">1</text>
<text x="85" y="286.7">2</text>
<text x="135" y="286.7">3</text>
<text x="185" y="286.7">4</text>
<text x="235" y="286.7">5</text>
<text x="285" y="286.7">6</text>
<text x="335" y="286.7">7</text>
<text x="385" y="286.7">8</text>
<text x="408.4" y="285.7">F</text>
</g>
<g font-size="1.8" fill="#006464">
<text x="223.6" y="82">74LS11</text>
<text x="237.1" y="80.7">TP3</text>
<text x="244.6" y="83.2">3</text>
<text x="135.6" y="93.4">P3</text>
<text x="151.6" y="93.4">Q0</text>
<text x="291.8" y="92.1">D0</text>
<text x="306.4" y="92.1">~{Q0}</text>
<text x="135.6" y="98.5">P1</text>
<text x="151.6" y="98.5">Q1</text>
<text x="307.8" y="97.2">Q3</text>
<text x="104.9" y="104.8">74LS20</text>
<text x="135.6" y="103.5">P2</text>
<text x="307.8" y="102.3">Q1</text>
<text x="135.6" y="108.6">P0</text>
<text x="172.2" y="113.7">74LS02</text>
<text x="307.9" y="109.9">D1</text>
<text x="77.5" y="115">74S86</text>
<text x="135.6" y="116.2">J</text>
<text x="151.6" y="116.2">Q2</text>
<text x="223" y="115">74LS00</text>
<text x="307.8" y="117.5">Q0</text>
<text x="325.1" y="115">74S86</text>
<text x="135.6" y="121.3">~{K}</text>
<text x="306.4" y="122.6">~{Q3}</text>
<text x="150.2" y="126.4">~{Q3}</text>
<text x="151.6" y="131.5">Q3</text>
<text x="224.5" y="127.7">S1</text>
<text x="240.5" y="127.7">ZB</text>
<text x="291.8" y="127.7">D2</text>
<text x="306.4" y="127.7">~{Q2}</text>
<text x="65.5" y="136.6">74LS00</text>
<text x="110" y="135.3">1</text>
<text x="150.2" y="136.6">~{PE}</text>
<text x="224.5" y="132.8">1B</text>
<text x="224.5" y="137.8">3B</text>
<text x="240.6" y="135.3">0B</text>
<text x="291.8" y="137.8">Cp</text>
<text x="145.4" y="138.7" transform="rotate(-90 145.4 138.7)">~{CLR}</text>
<text x="224.5" y="142.9">S0</text>
<text x="240.6" y="142.9">2B</text>
<text x="306.4" y="142.9">~{Q1}</text>
<text x="234.3" y="145.1" transform="rotate(-90 234.3 145.1)">~{EB}</text>
<text x="291.8" y="148">D3</text>
<text x="307.8" y="148">Q2</text>
<text x="301.6" y="150.2" transform="rotate(-90 301.6 150.2)">~{CLR}</text>
<text x="65.5" y="159.4">74LS00</text>
<text x="184.6" y="162">+12V</text>
<text x="92.4" y="172.1">+5V</text>
<text x="110" y="170.9">2</text>
<text x="189.4" y="172.1">R1</text>
<text x="87.9" y="179.7">R28</text>
<text x="159.7" y="178.5">+5V</text>
<text x="213.5" y="179.7">R4</text>
<text x="221.9" y="175.9">+5V</text>
<text x="65.5" y="182.3">74LS00</text>
<text x="89" y="182.3">1K</text>
<text x="176.7" y="184.8">Q1</text>
<text x="193.1" y="184.8">Q2</text>
<text x="177.2" y="187.4">2N4258</text>
<text x="188.7" y="187.4">2N4258</text>
<text x="226.2" y="189.9">C1</text>
<text x="178.4" y="196.3">14.318MHz</text>
<text x="176.7" y="201.3">R2</text>
<text x="200.8" y="201.3">R3</text>
<text x="65.5" y="205.1">74LS00</text>
<text x="242.6" y="207.7">74S86</text>
<text x="301.8" y="243.2">1</text>
<text x="301.8" y="247.1">2</text>
<text x="301.8" y="250.9">3</text>
</g>
<g font-size="1.8" fill="#a90000">
<text x="219.4" y="87.4">10</text>
<text x="219.4" y="90">11</text>
<text x="219.9" y="84.9">9</text>
<text x="232.6" y="87.4">8</text>
<text x="100.5" y="93.8">5</text>
<text x="131.6" y="92.5">7</text>
<text x="156.5" y="92.5">15</text>
<text x="287.3" y="91.2">13</text>
<text x="312.7" y="91.2">14</text>
<text x="100.5" y="101.4">1</text>
<text x="100.5" y="98.8">2</text>
<text x="100.5" y="96.3">4</text>
<text x="114.4" y="97.6">6</text>
<text x="131.6" y="97.6">5</text>
<text x="156.5" y="97.6">14</text>
<text x="313.2" y="101.4">2</text>
<text x="313.2" y="96.3">7</text>
<text x="74.1" y="105.2">4</text>
<text x="85.2" y="107.7">6</text>
<text x="131.6" y="107.7">4</text>
<text x="131.6" y="102.7">6</text>
<text x="169.3" y="103.9">9</text>
<text x="182.5" y="106.5">10</text>
<text x="219.9" y="106.5">2</text>
<text x="331.3" y="106.5">2</text>
<text x="74.1" y="110.3">5</text>
<text x="169.3" y="109">8</text>
<text x="219.9" y="111.5">1</text>
<text x="232.6" y="109">3</text>
<text x="313.2" y="109">4</text>
<text x="320.2" y="109">3</text>
<text x="331.3" y="111.5">1</text>
<text x="131.6" y="115.4">2</text>
<text x="156.5" y="115.4">13</text>
<text x="312.7" y="116.6">15</text>
<text x="131.6" y="120.4">3</text>
<text x="156.5" y="125.5">11</text>
<text x="313.2" y="121.7">6</text>
<text x="156.5" y="130.6">12</text>
<text x="220" y="131.9">11</text>
<text x="220.5" y="126.8">2</text>
<text x="245.9" y="126.8">9</text>
<text x="287.3" y="126.8">12</text>
<text x="312.7" y="126.8">11</text>
<text x="131.1" y="133.1">10</text>
<text x="157" y="135.7">9</text>
<text x="220" y="136.9">13</text>
<text x="245.4" y="134.4">10</text>
<text x="287.8" y="136.9">9</text>
<text x="61.9" y="143.3">10</text>
<text x="62.4" y="138.2">9</text>
<text x="75.1" y="140.8">8</text>
<text x="144.5" y="142.8" transform="rotate(-90 144.5 142.8)">1</text>
<text x="220" y="142">14</text>
<text x="245.4" y="142">12</text>
<text x="313.2" y="142">3</text>
<text x="233.4" y="149.6" transform="rotate(-90 233.4 149.6)">15</text>
<text x="287.8" y="147.1">5</text>
<text x="312.7" y="147.1">10</text>
<text x="61.9" y="150.9">12</text>
<text x="61.9" y="156">13</text>
<text x="74.6" y="153.5">11</text>
<text x="300.7" y="154.2" transform="rotate(-90 300.7 154.2)">1</text>
<text x="62.4" y="183.9">9</text>
<text x="175.5" y="182.1" transform="rotate(-90 175.5 182.1)">1</text>
<text x="199.6" y="182.1" transform="rotate(-90 199.6 182.1)">1</text>
<text x="61.9" y="189">10</text>
<text x="75.1" y="186.5">8</text>
<text x="168.7" y="187">2</text>
<text x="175.5" y="189.8" transform="rotate(-90 175.5 189.8)">3</text>
<text x="199.6" y="189.8" transform="rotate(-90 199.6 189.8)">3</text>
<text x="202.4" y="187">2</text>
<text x="61.9" y="196.6">12</text>
<text x="61.9" y="201.7">13</text>
<text x="74.6" y="199.2">11</text>
<text x="240" y="199.2">10</text>
<text x="251.6" y="201.7">8</text>
<text x="240.5" y="204.3">9</text>
</g>
<g font-size="1.8" fill="#0000c2">
<text x="304.8" y="243.5">CIRCUIT FOR REV. 0,1,7</text>
<text x="304.8" y="247.3">CIRCUIT FOR REV. RFI</text>
<text x="304.8" y="251.1">REV. 7 AND RFI ONLY</text>
</g>
<g font-size="1.3" fill="#0000c2">
<text x="257" y="86.6">TO VIDEO</text>
<text x="257" y="88.1">GENERATOR -</text>
<text x="257" y="89.7">PART 1</text>
<text x="194.8" y="93.2">TO RAM</text>
<text x="358.6" y="90.4">TO VIDEO</text>
<text x="358.6" y="92">GENERATOR -</text>
<text x="358.6" y="93.5">PART 1</text>
<text x="193.8" y="97.5">TO MEMORY</text>
<text x="193.8" y="99.1">ADDRESS</text>
<text x="361.4" y="96.3">TO MICROPROCESSOR</text>
<text x="361.4" y="97.8">AND MEMORY ADDRESS</text>
<text x="43" y="111">VIDEO ADDRESS</text>
<text x="45.6" y="112.5">GENERATOR</text>
<text x="50.2" y="109.5">FROM</text>
<text x="255.8" y="108.2">TO VIDEO</text>
<text x="255.8" y="109.7">ADDRESS</text>
<text x="255.8" y="111.3">GENERATOR</text>
<text x="194.8" y="114.5">TO MEMORY</text>
<text x="194.8" y="116.1">ADDRESS -</text>
<text x="194.8" y="117.6">PART 1</text>
<text x="361.2" y="115.8">TO VIDEO</text>
<text x="361.2" y="117.4">GENERATOR -</text>
<text x="361.2" y="118.9">PART 1</text>
<text x="361.2" y="120.9">TO ROM,</text>
<text x="361.2" y="122.4">RAM, AND</text>
<text x="361.2" y="124">ON-BOARD I/O</text>
<text x="193.5" y="130.6">TO</text>
<text x="193.5" y="132.1">PERIPHERAL I/O</text>
<text x="367.2" y="138.7">TO VIDEO</text>
<text x="367.2" y="140.2">GENERATOR -</text>
<text x="367.2" y="141.8">PART 2</text>
<text x="306.6" y="200.9">TO VIDEO</text>
<text x="306.6" y="202.4">GENERATOR -</text>
<text x="306.6" y="204">PART 1</text>
</g>
</svg>
